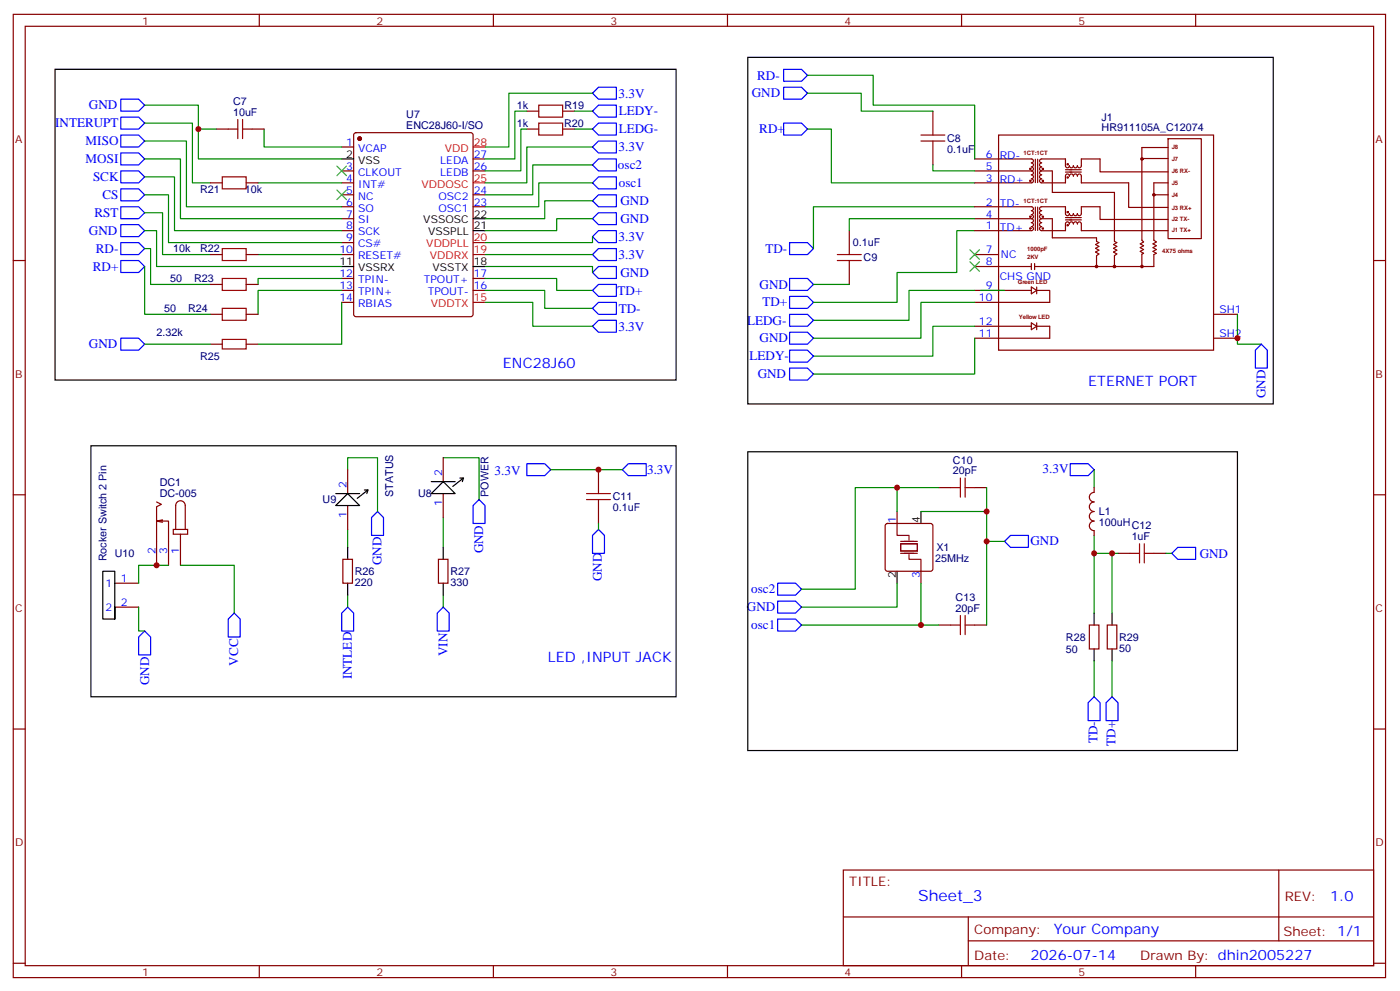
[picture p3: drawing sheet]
<svg xmlns="http://www.w3.org/2000/svg" width="414mm" height="293mm" viewBox="0 0 414 293" stroke-linecap="round" stroke-linejoin="round" font-family="sans-serif">
<g fill="none" stroke="#870000" stroke-width=".35">
<path d="M3.9 4.2h405.4v284.4h-405.4zM7.4 7.8h398.3v277.2h-398.3zM76.6 4.2v3.6M145.7 4.2v3.6M214.9 4.2v3.6M284 4.2v3.6M353.2 4.2v3.6M63.9 38.1h3.5M74.5 38.1h3.5M104.7 39.4l.5-.2h33.8l.7 .4v53.2l-.4 .6-34.1 .1-.7-.5v-53.1zM155.6 32.8h3.5M155.6 38.1h3.5"/>
<path d="M166.2 32.8h3.5M166.2 38.1h3.5M275.6 32.8v7.1M295 39.9h63.5v63.5h-63.5zM62.1 54h3.6M72.7 54h3.5M100.9 43.4h3.6M100.9 50.4h3.6M100.9 54h3.6M100.9 57.5h3.6M139.7 50.4h3.6M139.7 57.5h3.6"/>
<path d="M139.7 46.9h3.6M275.6 41.6v7.1M287.9 46.9h16.7a.58 .58 0 0 1 .7 .6 .58 .58 0 0 1-.7 .6 .59 .59 0 0 1 .7 .6 .59 .59 0 0 1-.7 .6 .59 .59 0 0 1 .7 .6 .59 .59 0 0 1-.7 .5M287.9 50.4h16.7M304.6 50.4a.58 .58 0 0 1 .7 .6 .58 .58 0 0 1-.7 .6 .59 .59 0 0 1 .7 .6 .59 .59 0 0 1-.7 .6 .59 .59 0 0 1 .7 .6 .59 .59 0 0 1-.7 .6h-16.7M305.8 47v6.9M306.5 47v6.9M307.7 50.4a.59 .59 0 0 1-.6-.5 .59 .59 0 0 1 .6-.6 .59 .59 0 0 1-.7-.6 .59 .59 0 0 1 .7-.6 .58 .58 0 0 1-.6-.6 .58 .58 0 0 1 .6-.6h7v2a.58 .58 0 0 0 .6 .6 .58 .58 0 0 0 .6-.6 .59 .59 0 0 0 .6 .6 .59 .59 0 0 0 .6-.6 .59 .59 0 0 0 .5 .6 .59 .59 0 0 0 .6-.6 .58 .58 0 0 0 .6 .6 .58 .58 0 0 0 .6-.6v-2h5.5v3.8h20.1M307.7 50.4h3.1M307.7 50.4a.58 .58 0 0 0-.6 .6 .58 .58 0 0 0 .6 .6 .59 .59 0 0 0-.7 .6 .59 .59 0 0 0 .7 .6 .59 .59 0 0 0-.6 .6 .59 .59 0 0 0 .6 .6h7v-2a.58 .58 0 0 1 .6-.6 .58 .58 0 0 1 .6 .6 .59 .59 0 0 1 .6-.6 .59 .59 0 0 1 .6 .6 .59 .59 0 0 1 .5-.7 .59 .59 0 0 1 .6 .7 .58 .58 0 0 1 .6-.6 .58 .58 0 0 1 .6 .6v2M310.8 50.5v6.3h18.4v14.5l.7 .3-1 .6 1 .5-1 .6 1 .5-1 .6 1 .6-.7 .5v3.2M314.7 50.8h4.7"/>
<path d="M314.7 50.1h4.7M319.4 54h14v7.2h11.6M337.3 46.8h7.7M340.8 57.5h4.3M345 40.9h9.8v29.5h-9.8zM345 54h-4.2v16.9l.8 .5-1 .6 1 .5-1 .6 1 .6-1 .5 1 .6-.8 .3v3.6h-35.2M345 43.5h-7.7v27.4l.5 .5-1 .6 1 .5-1 .6 1 .6-1 .5 1 .6-.5 .2v3.7M3.9 76.9h3.5M62.1 75.1h3.6M72.7 75.1h3.5M100.9 61h3.6M100.9 64.6h3.6"/>
<path d="M100.9 68.1h3.6M100.9 71.6h3.6M100.9 75.1h3.6M139.7 61h3.6M250.9 68.1v7M250.9 76.9v7.1M287.9 61h16.7a.58 .58 0 0 1 .7 .6 .58 .58 0 0 1-.7 .6 .59 .59 0 0 1 .7 .6 .59 .59 0 0 1-.7 .6 .59 .59 0 0 1 .7 .6 .59 .59 0 0 1-.7 .6M287.9 64.6h16.7M287.9 75.1h7.1M287.9 78.7h16.7M304.6 64.6a.58 .58 0 0 1 .7 .5 .58 .58 0 0 1-.7 .6 .59 .59 0 0 1 .7 .6 .59 .59 0 0 1-.7 .6 .59 .59 0 0 1 .7 .6 .59 .59 0 0 1-.7 .6h-16.7M304.6 77.8v1.8"/>
<path d="M305.6 77.8v1.8M305.8 61.1v6.9M306.5 61.1v6.9M307.7 64.6a.59 .59 0 0 1-.6-.6 .59 .59 0 0 1 .6-.6 .59 .59 0 0 1-.7-.6 .59 .59 0 0 1 .7-.6 .58 .58 0 0 1-.6-.6 .58 .58 0 0 1 .6-.6h7v2a.58 .58 0 0 0 .6 .7 .58 .58 0 0 0 .6-.7 .59 .59 0 0 0 .6 .7 .59 .59 0 0 0 .6-.7 .59 .59 0 0 0 .5 .7 .59 .59 0 0 0 .6-.7 .58 .58 0 0 0 .6 .7 .58 .58 0 0 0 .6-.7v-2h5.5v3.8h20.1M307.7 64.6h3.1v5.6h13.1v1.1l.7 .3-1 .6 1 .5-1 .6 1 .5-1 .6 1 .6-.7 .5v3.2M307.7 64.6a.58 .58 0 0 0-.6 .5 .58 .58 0 0 0 .6 .6 .59 .59 0 0 0-.7 .6 .59 .59 0 0 0 .7 .6 .59 .59 0 0 0-.6 .6 .59 .59 0 0 0 .6 .6h7v-2a.58 .58 0 0 1 .6-.6 .58 .58 0 0 1 .6 .6 .59 .59 0 0 1 .6-.6 .59 .59 0 0 1 .6 .6 .59 .59 0 0 1 .5-.6 .59 .59 0 0 1 .6 .6 .58 .58 0 0 1 .6-.6 .58 .58 0 0 1 .6 .6v2M314.7 64.9h4.7M314.7 64.2h4.7M319.4 68.1h25.6M405.7 76.9h3.6M62.1 92.8h3.6M62.1 84h3.6"/>
<path d="M72.7 92.8h3.5M72.7 84h3.5M100.9 82.2h3.6M100.9 85.7h3.6M100.9 89.3h3.6M139.7 82.2h3.6M139.7 85.7h3.6M287.9 85.7h16.7M287.9 96.3h16.7M304.6 84.7l1.6 1-1.6 1zM304.6 95.3l1.6 1-1.6 1zM306.2 85.7h3.9v3.6h-22.2"/>
<path d="M306.2 84.7v2M306.2 95.3v2M306.2 96.3h3.9v3.5h-22.2M358.5 99.8h7M358.5 92.8h7M62.1 101.6h3.6M72.7 101.6h3.5M102.7 138.6v7.1M130.9 135.1v7.1M176.8 138.6v7.1M3.9 146h3.5M46.2 148.2l1.5 .7-1.5 .7v17.3"/>
<path d="M46.2 153.8l1.8 .4M48 153.5l-1.8 .3h3.6v13.1M51.2 156.3h4.2v1.4h-4.2zM51.9 156.3v-7.1a1.41 1.41 0 0 1 1.4-1.4 1.41 1.41 0 0 1 1.4 1.4v7.1M53.3 157.7v9.2M102.7 149.2v7.1M130.9 145.7v7.1M176.8 147.5v7M261.7 154.7l.4-.2h12.7l.5 .2 .3 .5v12.7l-.3 .5-.5 .2h-12.7l-.4-.2-.3-.5v-12.7zM265 151v3.5M277.3 143.9h3.5M287.9 143.9h3.5"/>
<path d="M323.2 143.9v1.4a1.41 1.41 0 0 0-1.4 1.4 1.41 1.41 0 0 0 1.4 1.5M323.2 156.6v1.4M323.2 153.8a1.41 1.41 0 0 0-1.4 1.4 1.41 1.41 0 0 0 1.4 1.4M323.2 151a1.41 1.41 0 0 0-1.4 1.4 1.41 1.41 0 0 0 1.4 1.4M323.2 148.2a1.41 1.41 0 0 0-1.4 1.4 1.41 1.41 0 0 0 1.4 1.4M405.7 146h3.6M33.9 172.2h7.1M33.9 179.2h7.1M101.3 165.1h2.8v7.1h-2.8zM129.5 165.1h2.8v7.1h-2.8zM272 168.6v3.6M330.2 163.3h3.6"/>
<path d="M340.8 163.3h3.5M277.3 184.5h3.5M287.9 184.5h3.5M321.8 184.5h2.8v7.1h-2.8zM327.1 184.5h2.8v7.1h-2.8zM3.9 215.2h3.5M405.7 215.2h3.6M249.1 256.8h156.6v28.2h-156.6zM377.7 256.8v20.9M249.1 270.7h156.5M286 277.7h119.6M286 270.7v14.1"/>
<path d="M3.9 284.3h3.5M76.6 285v3.6M145.7 285v3.6M214.9 285v3.6M284 285v3.6M353.2 285v3.6M405.7 284.3h3.6"/>
</g>
<g fill="#870000" stroke="#870000" stroke-width=".35">
<circle cx="106.2" cy="40.9" r=".53"/>
<circle cx="337.3" cy="46.9" r=".35"/>
<circle cx="340.8" cy="57.5" r=".35"/>
<circle cx="329.2" cy="78.7" r=".35"/>
<circle cx="337.3" cy="78.7" r=".35"/>
<circle cx="308" cy="49.8" r=".18"/>
<circle cx="304.3" cy="49.8" r=".18"/>
<circle cx="304.3" cy="53.4" r=".18"/>
<circle cx="308" cy="53.4" r=".18"/>
<circle cx="304.3" cy="64" r=".18"/>
<circle cx="304.3" cy="67.5" r=".18"/>
<circle cx="308" cy="64" r=".18"/>
<circle cx="308" cy="67.5" r=".18"/>
<circle cx="315.3" cy="48.5" r=".18"/>
<circle cx="315.3" cy="52.4" r=".18"/>
<circle cx="315.3" cy="62.6" r=".18"/>
<circle cx="315.3" cy="66.5" r=".18"/>
<circle cx="323.9" cy="78.7" r=".35"/>
</g>
<g fill="none" stroke="#000" stroke-width=".35">
<path d="M220.9 16.9h155.2v102.3h-155.2zM16.3 20.5h183.4v91.7h-183.4zM100.9 46.9h3.6M100.9 78.7h3.6M139.7 78.7h3.6M139.7 68.1h3.6M139.7 64.6h3.6M26.8 131.6h172.9v74.1h-172.9zM220.9 133.3h144.6v88.2h-144.6zM99.2 149.2l3.5-3.5 3.5 3.5zM99.2 145.7h7M107.6 144.6h1.1l-3.2 2.5"/>
<path d="M108.7 144.6l-.4 1.1M127.4 145.7l3.5-3.5 3.5 3.5zM127.4 142.2h7M135.9 141.1h1l-3.2 2.5M136.9 141.1l-.3 1.1M272 151v3.5M33.9 179.2v-10.6h-3.5v14.1h3.5v-3.5v3.5M102.7 161.6v3.5M102.7 172.2v3.5M130.9 161.6v3.5M130.9 172.2v3.5M265 168.6v3.6"/>
<path d="M323.2 181v3.5M323.2 191.6v3.5M328.5 181v3.5M328.5 191.6v3.5"/>
</g>
<path d="M139.7 54h3.6M139.7 43.4h3.6M139.7 75.1h3.6M139.7 71.6h3.6M139.7 89.3h3.6" fill="none" stroke="#f00" stroke-width=".35"/>
<g fill="none" stroke="#00f" stroke-width=".35">
<path d="M35.7 39.9h5.3l1.7 1.7-1.7 1.8h-5.3zM35.7 29.3h5.3l1.7 1.7-1.7 1.8h-5.3zM35.7 34.6h5.3l1.7 1.7-1.7 1.8h-5.3zM175 27.5l1.8-1.7h5.3v3.5h-5.3zM175 32.8l1.8-1.8h5.3v3.6h-5.3zM175 38.1l1.8-1.8h5.3v3.6h-5.3zM231.5 36.3h5.2l1.8 1.8-1.8 1.8h-5.2zM231.5 20.5h5.2l1.8 1.7-1.8 1.8h-5.2zM231.5 25.8h5.2l1.8 1.7-1.8 1.8h-5.2zM35.7 55.7h5.3l1.7 1.8-1.7 1.8h-5.3zM35.7 50.4h5.3l1.7 1.8-1.7 1.8h-5.3zM35.7 45.2h5.3l1.7 1.7-1.7 1.8h-5.3z"/>
<path d="M175 43.4l1.8-1.8h5.3v3.6h-5.3zM175 59.3l1.8-1.8h5.3v3.5h-5.3zM175 48.7l1.8-1.8h5.3v3.5h-5.3zM175 54l1.8-1.8h5.3v3.5h-5.3zM35.7 76.9h5.3l1.7 1.8-1.7 1.7h-5.3zM35.7 71.6h5.3l1.7 1.8-1.7 1.7h-5.3zM35.7 66.3h5.3l1.7 1.8-1.7 1.7h-5.3zM35.7 61h5.3l1.7 1.8-1.7 1.8h-5.3zM175 69.8l1.8-1.7h5.3v3.5h-5.3zM175 75.1l1.8-1.7h5.3v3.5h-5.3zM175 64.6l1.8-1.8h5.3v3.5h-5.3zM233.2 71.6h5.3l1.8 1.8-1.8 1.7h-5.3z"/>
<path d="M35.7 99.8h5.3l1.7 1.8-1.7 1.8h-5.3zM175 96.3l1.8-1.8h5.3v3.6h-5.3zM175 80.4l1.8-1.7h5.3v3.5h-5.3zM175 85.7l1.8-1.7h5.3v3.5h-5.3zM175 91l1.8-1.7h5.3v3.5h-5.3zM233.2 87.5h5.3l1.8 1.8-1.8 1.7h-5.3zM233.2 82.2h5.3l1.8 1.8-1.8 1.7h-5.3zM233.2 92.8h5.3l1.8 1.7-1.8 1.8h-5.3zM233.2 98.1h5.3l1.8 1.7-1.8 1.8h-5.3zM233.2 103.4h5.3l1.8 1.7-1.8 1.8h-5.3zM233.2 108.7h5.3l1.8 1.7-1.8 1.8h-5.3zM372.6 101.6l1.7 1.8v5.3h-3.5v-5.3z"/>
<path d="M155.6 136.9h5.3l1.8 1.7-1.8 1.8h-5.3zM183.8 138.6l1.8-1.7h5.3v3.5h-5.3zM316.1 136.9h5.3l1.8 1.7-1.8 1.8h-5.3zM111.5 151l1.8 1.8v5.2h-3.6v-5.2zM141.5 147.5l1.8 1.7v5.3h-3.6v-5.3zM175 158l1.8-1.7 1.7 1.7v5.3h-3.5zM298.5 158h5.3v3.6h-5.3l-1.8-1.8zM102.7 179.2l1.8 1.8v5.3h-3.6v-5.3zM130.9 179.2l1.8 1.8v5.3h-3.5v-5.3zM229.7 172.2h5.3l1.7 1.7-1.7 1.8h-5.3zM229.7 177.4h5.3l1.7 1.8-1.7 1.8h-5.3zM346.1 163.3l1.8-1.7h5.3v3.5h-5.3z"/>
<path d="M42.7 186.3l1.8 1.7v5.3h-3.5v-5.3zM69.2 181l1.7 1.7v5.3h-3.5v-5.3zM229.7 182.7h5.3l1.7 1.8-1.7 1.8h-5.3zM323.2 205.7l1.7 1.7v5.3h-3.5v-5.3zM328.5 205.7l1.7 1.7v5.3h-3.5v-5.3z"/>
</g>
<g fill="none" stroke="#008700" stroke-width=".35">
<path d="M42.7 31h15.9v15.9h42.3M42.7 36.3h14.1v17.7h5.3M58.6 38.1h5.3M78 38.1v5.3h22.9M155.6 32.8h-3.5v14.1h-8.8M155.6 38.1h-1.8v12.3h-10.5M169.7 32.8h5.3M169.7 38.1h5.3M175 27.5h-24.7v15.9h-7M238.5 38.1h7.1v15.9h42.3M238.5 22.2h19.4v8.8h30v15.9M238.5 27.5h15.9v5.3h21.2"/>
<path d="M42.7 57.5h7.1v14.1h51.1M42.7 52.2h8.8v15.9h49.4M42.7 46.9h10.6v17.7h47.6M42.7 41.6h12.4v19.4h45.8M76.2 54h24.7M175 43.4h-19.4v10.6h-12.3M175 59.3h-14.1v5.3h-17.6M175 48.7h-17.6v8.8h-14.1M175 54h-15.9v7h-15.8M275.6 48.7v1.7h12.3M42.7 68.1h3.5v10.6h54.7M42.7 62.8h5.3v12.3h14.1"/>
<path d="M42.7 73.4h1.8v10.6h17.6M42.7 78.7v14.1h19.4M76.2 75.1h24.7M143.3 78.7h31.7v1.7M143.3 75.1h31.7M175 69.8v1.8h-31.7M175 64.6h-10.6v3.5h-21.1M287.9 61h-47.6v12.4M287.9 68.1h-5.3v12.3h-17.6v8.9h-24.7M287.9 64.6h-37v3.5M100.9 82.2h-24.7v1.8M100.9 85.7h-24.7v7.1"/>
<path d="M100.9 89.3v12.3h-24.7M143.3 82.2h21.1v3.5h10.6M143.3 85.7h17.6v5.3h14.1M143.3 89.3h14.1v7h17.6M240.3 84h10.6M287.9 85.7h-19.4v8.8h-28.2M287.9 96.3h-12.3v8.8h-35.3M287.9 99.8v10.6h-47.6M287.9 89.3h-15.9v10.5h-31.7M289.7 85.7h7M365.5 92.8v8.8h7.1M42.7 101.6h19.4"/>
<path d="M102.7 138.6v-3.5h8.8v15.9M130.9 135.1h10.6v12.4M162.7 138.6h21.1M323.2 138.6v5.3M102.7 156.3v5.3M130.9 152.8v8.8M176.8 154.5v1.8M265 143.9v7.1M272 151h19.4M277.3 143.9h-24.7v30h-15.9M291.4 143.9v15.9h5.3M291.4 159.8v24.7"/>
<path d="M323.2 158v23M41 179.2v7.1h1.7M49.8 166.9h-8.8v5.3M53.3 166.9h15.9v14.1M102.7 175.7v3.5M130.9 175.7v3.5M265 172.2v7h-28.3M272 172.2v12.3M323.2 163.3h7M328.5 163.3v17.7M344.3 163.3h1.8M236.7 184.5h40.6"/>
<path d="M323.2 195.1v10.6M328.5 195.1v10.6"/>
</g>
<path d="M272 39.9h7.1M272 41.6h7.1M247.3 76.9h7.1M247.3 75.1h7.1M173.2 147.5h7.1M173.2 145.7h7.1" fill="none" stroke="#900" stroke-width=".35"/>
<path d="M99.5 56.1l2.8 2.8M99.5 49l2.8 2.9M102.3 56.1l-2.8 2.8M102.3 49l-2.8 2.9M286.5 73.7l2.8 2.9M286.5 77.3l2.8 2.8M289.3 73.7l-2.8 2.9M289.3 77.3l-2.8 2.8" fill="none" stroke="#3c3" stroke-width=".35"/>
<g fill="none" stroke="#a10000" stroke-width=".35">
<path d="M67.4 38.1h2.8M70.2 35.3v5.6M71.6 35.3v5.6M71.6 38.1h2.9M159.1 31h7.1v3.6h-7.1zM159.1 36.3h7.1v3.6h-7.1zM65.7 52.2h7v3.5h-7zM65.7 73.4h7v3.5h-7zM65.7 91h7v3.5h-7zM65.7 82.2h7v3.5h-7zM65.7 100.2h7v2.8h-7zM280.8 143.9h2.9"/>
<path d="M283.7 141.1v5.7M285.1 141.1v5.7M285.1 143.9h2.8M333.8 163.3h2.8M336.6 160.5v5.7M338 160.5v5.7M338 163.3h2.8M280.8 184.5h2.9M283.7 181.7v5.6M285.1 181.7v5.6M285.1 184.5h2.8"/>
</g>
<path d="M265 154.5v3.5h3.5v1.5M266 159.8h5M266 160.5h5v2.1h-5zM266 163.3h5M268.5 163.7v1.4h3.5v3.5" fill="none" stroke="#870012" stroke-width=".35"/>
<g fill="#c00">
<circle cx="176.8" cy="138.6" r=".88"/>
<circle cx="272" cy="184.5" r=".88"/>
<circle cx="323.2" cy="163.3" r=".88"/>
<circle cx="328.5" cy="163.3" r=".88"/>
<circle cx="365.5" cy="99.8" r=".88"/>
<circle cx="291.4" cy="159.8" r=".88"/>
<circle cx="265" cy="143.9" r=".88"/>
<circle cx="291.4" cy="151" r=".88"/>
<circle cx="46.2" cy="166.9" r=".88"/>
<circle cx="58.6" cy="38.1" r=".88"/>
</g>
<text font-size="4.6" fill="#00f" x="271.2" y="265.8">Sheet_3</text>
<g font-size="4.2" fill="#00f">
<text x="148.6" y="108.7">ENC28J60</text>
<text x="321.4" y="113.9">ETERNET PORT</text>
<text x="161.8" y="195.3">LED ,INPUT JACK</text>
<text x="392.9" y="266.1">1.0</text>
<text x="311.3" y="275.6">Your Company</text>
<text x="304.3" y="283.4">2026-07-14</text>
</g>
<g font-size="3.9" fill="#00f">
<text x="223.7" y="23.5">RD-</text>
<text x="182.7" y="28.8">3.3V</text>
<text x="222.1" y="28.8">GND</text>
<text x="26.3" y="32.3">GND</text>
<text x="182.8" y="34">LEDY-</text>
<text x="16.3" y="37.5">INTERUPT</text>
<text x="182.8" y="39.3">LEDG-</text>
<text x="224.3" y="39.3">RD+</text>
<text x="25.3" y="42.8">MISO</text>
<text x="182.7" y="44.7">3.3V</text>
<text x="25.3" y="48.1">MOSI</text>
<text x="27.5" y="53.4">SCK</text>
<text x="182.5" y="50">osc2</text>
<text x="30.3" y="58.7">CS</text>
<text x="182.8" y="55.3">osc1</text>
<text x="27.9" y="64.1">RST</text>
<text x="183.3" y="65.8">GND</text>
<text x="183.3" y="60.5">GND</text>
<text x="26.3" y="69.3">GND</text>
<text x="182.7" y="71.2">3.3V</text>
<text x="28.3" y="74.6">RD-</text>
<text x="182.7" y="76.5">3.3V</text>
<text x="226.1" y="74.6">TD-</text>
<text x="27.4" y="79.9">RD+</text>
<text x="183.3" y="81.7">GND</text>
<text x="182.4" y="87">TD+</text>
<text x="224.4" y="85.2">GND</text>
<text x="182.8" y="92.3">TD-</text>
<text x="220.6" y="95.8">LEDG-</text>
<text x="225.2" y="90.5">TD+</text>
<text x="182.7" y="97.6">3.3V</text>
<text x="224.4" y="101">GND</text>
<text x="26.3" y="102.9">GND</text>
<text x="221.4" y="106.3">LEDY-</text>
<text x="223.8" y="111.7">GND</text>
<text x="373.8" y="117.5" transform="rotate(-90 373.8 117.5)">GND</text>
<text x="146.1" y="140.1">3.3V</text>
<text x="191.1" y="139.9">3.3V</text>
<text x="308" y="139.8">3.3V</text>
<text x="304.4" y="160.9">GND</text>
<text x="112.7" y="166.9" transform="rotate(-90 112.7 166.9)">GND</text>
<text x="142.7" y="163.4" transform="rotate(-90 142.7 163.4)">GND</text>
<text x="354.4" y="164.6">GND</text>
<text x="177.8" y="171.6" transform="rotate(-90 177.8 171.6)">GND</text>
<text x="221.9" y="175.1">osc2</text>
<text x="220.6" y="180.5">GND</text>
<text x="221.9" y="185.7">osc1</text>
<text x="70.4" y="196.5" transform="rotate(-90 70.4 196.5)">VCC</text>
<text x="132.2" y="193.7" transform="rotate(-90 132.2 193.7)">VIN</text>
<text x="44" y="202.2" transform="rotate(-90 44 202.2)">GND</text>
<text x="104" y="200.6" transform="rotate(-90 104 200.6)">INTLED</text>
<text x="324.2" y="219.4" transform="rotate(-90 324.2 219.4)">TD-</text>
<text x="329.5" y="220.2" transform="rotate(-90 329.5 220.2)">TD+</text>
</g>
<g font-size="3.9" fill="#800">
<text x="250.9" y="261.4">TITLE:</text>
<text x="379.5" y="266.1">REV:</text>
<text x="287.8" y="275.6">Company:</text>
<text x="379.1" y="276.2">Sheet: 1/1</text>
<text x="287.8" y="283.3">Date:</text>
<text x="336.8" y="283.4">Drawn By: dhin2005227</text>
</g>
<g font-size="3.2" fill="#800">
<text x="42" y="7.2">1</text>
<text x="111.2" y="7.2">2</text>
<text x="180.3" y="7.2">3</text>
<text x="249.4" y="7.2">4</text>
<text x="318.6" y="7.2">5</text>
<text x="4.4" y="42.3">A</text>
<text x="406.3" y="42.3">A</text>
<text x="4.4" y="111.5">B</text>
<text x="406.3" y="111.5">B</text>
<text x="4.4" y="180.6">C</text>
<text x="406.3" y="180.6">C</text>
<text x="4.4" y="249.8">D</text>
<text x="406.3" y="249.8">D</text>
<text x="42" y="288">1</text>
<text x="111.2" y="288">2</text>
<text x="180.3" y="288">3</text>
<text x="249.4" y="288">4</text>
<text x="318.6" y="288">5</text>
</g>
<g font-size="3.2" fill="#000080">
<text x="68.8" y="34.2">10uF</text>
<text x="68.8" y="31">C7</text>
<text x="120" y="34.9">U7</text>
<text x="152.6" y="32.2">1k</text>
<text x="166.7" y="32.2">R19</text>
<text x="325.4" y="35.6">J1</text>
<text x="120" y="38.1">ENC28J60-I/SO</text>
<text x="152.6" y="37.5">1k</text>
<text x="166.6" y="37.5">R20</text>
<text x="279.8" y="41.9">C8</text>
<text x="325.4" y="38.8">HR911105A_C12074</text>
<text x="279.8" y="45.1">0.1uF</text>
<text x="59.1" y="56.9">R21</text>
<text x="72.4" y="56.9">10k</text>
<text x="51.2" y="74.5">10k</text>
<text x="59.1" y="74.5">R22</text>
<text x="251.9" y="72.7">0.1uF</text>
<text x="255.1" y="77.2">C9</text>
<text x="50.2" y="83.3">50</text>
<text x="57.3" y="83.3">R23</text>
<text x="48.5" y="92.2">50</text>
<text x="55.6" y="92.2">R24</text>
<text x="46.3" y="99.2">2.32k</text>
<text x="59.1" y="106.3">R25</text>
<text x="281.5" y="136.8">C10</text>
<text x="47.2" y="143.5">DC1</text>
<text x="281.5" y="140.1">20pF</text>
<text x="47.2" y="146.8">DC-005</text>
<text x="95.3" y="148.5">U9</text>
<text x="116.2" y="146.7" transform="rotate(-90 116.2 146.7)">STATUS</text>
<text x="123.5" y="146.8">U8</text>
<text x="144.3" y="146.7" transform="rotate(-90 144.3 146.7)">POWER</text>
<text x="181" y="147.7">C11</text>
<text x="181" y="150.9">0.1uF</text>
<text x="324.6" y="155.3">100uH</text>
<text x="324.6" y="152.1">L1</text>
<text x="334.3" y="159.5">1uF</text>
<text x="334.3" y="156.2">C12</text>
<text x="31.5" y="165.7" transform="rotate(-90 31.5 165.7)">Rocker Switch 2 Pin</text>
<text x="33.9" y="164.3">U10</text>
<text x="276.3" y="165.8">25MHz</text>
<text x="276.6" y="162.6">X1</text>
<text x="104.8" y="172.9">220</text>
<text x="104.8" y="169.8">R26</text>
<text x="133" y="172.9">330</text>
<text x="133" y="169.8">R27</text>
<text x="282.3" y="177.4">C13</text>
<text x="282.3" y="180.6">20pF</text>
<text x="314.9" y="189.2">R28</text>
<text x="330.6" y="189.2">R29</text>
<text x="314.8" y="192.7">50</text>
<text x="330.6" y="192.4">50</text>
</g>
<g font-size="3.2" fill="#00f">
<text x="102.3" y="43">1</text>
<text x="105.8" y="44.8">VCAP</text>
<text x="139.9" y="46.6">27</text>
<text x="291.2" y="46.6">6</text>
<text x="295.3" y="46.9">RD-</text>
<text x="102.3" y="50.1">3</text>
<text x="102.3" y="53.6">4</text>
<text x="105.8" y="51.9">CLKOUT</text>
<text x="130" y="51.9">LEDB</text>
<text x="130" y="48.3">LEDA</text>
<text x="139.9" y="50.1">26</text>
<text x="291.2" y="50.1">5</text>
<text x="291.2" y="53.6">3</text>
<text x="295.3" y="54">RD+</text>
<text x="102.3" y="57.2">5</text>
<text x="105.8" y="55.4">INT#</text>
<text x="105.8" y="58.9">NC</text>
<text x="129.5" y="58.9">OSC2</text>
<text x="139.9" y="57.2">24</text>
<text x="102.3" y="60.7">6</text>
<text x="102.3" y="64.2">7</text>
<text x="105.8" y="62.4">SO</text>
<text x="105.8" y="66">SI</text>
<text x="129.5" y="62.4">OSC1</text>
<text x="139.9" y="60.7">23</text>
<text x="291.2" y="64.2">4</text>
<text x="291.2" y="60.7">2</text>
<text x="295.3" y="61">TD-</text>
<text x="102.3" y="67.7">8</text>
<text x="102.3" y="71.3">9</text>
<text x="105.8" y="69.5">SCK</text>
<text x="291.2" y="67.7">1</text>
<text x="295.3" y="68.1">TD+</text>
<text x="100.2" y="74.8">10</text>
<text x="105.8" y="73">CS#</text>
<text x="105.8" y="76.6">RESET#</text>
<text x="291.2" y="74.8">7</text>
<text x="295.7" y="76.2">NC</text>
<text x="100.2" y="81.8">12</text>
<text x="105.8" y="83.6">TPIN-</text>
<text x="125.2" y="83.6">TPOUT+</text>
<text x="139.9" y="81.8">17</text>
<text x="291.2" y="78.3">8</text>
<text x="295.3" y="82.6">CHS GND</text>
<text x="100.2" y="85.4">13</text>
<text x="100.2" y="88.9">14</text>
<text x="105.8" y="87.1">TPIN+</text>
<text x="126.3" y="87.1">TPOUT-</text>
<text x="139.9" y="85.4">16</text>
<text x="289.2" y="88.9">10</text>
<text x="291.2" y="85.4">9</text>
<text x="105.8" y="90.7">RBIAS</text>
<text x="289.2" y="96">12</text>
<text x="360.2" y="92.4">SH1</text>
<text x="289.2" y="99.5">11</text>
<text x="360.2" y="99.5">SH2</text>
<text x="102.3" y="143.9" transform="rotate(-90 102.3 143.9)">2</text>
<text x="130.6" y="140.4" transform="rotate(-90 130.6 140.4)">2</text>
<text x="130.6" y="149.5" transform="rotate(-90 130.6 149.5)">1</text>
<text x="102.3" y="153" transform="rotate(-90 102.3 153)">1</text>
<text x="264.6" y="154.5" transform="rotate(-90 264.6 154.5)">1</text>
<text x="45.9" y="163.6" transform="rotate(-90 45.9 163.6)">2</text>
<text x="49.4" y="163.6" transform="rotate(-90 49.4 163.6)">3</text>
<text x="53" y="163.6" transform="rotate(-90 53 163.6)">1</text>
<text x="31.2" y="173.2">1</text>
<text x="35.7" y="171.8">1</text>
<text x="271.7" y="170.6" transform="rotate(-90 271.7 170.6)">3</text>
<text x="35.7" y="178.9">2</text>
<text x="31.2" y="180.3">2</text>
</g>
<g font-size="3.2">
<text x="102.3" y="46.6">2</text>
<text x="105.8" y="48.3">VSS</text>
<text x="125" y="66">VSSOSC</text>
<text x="139.9" y="64.2">22</text>
<text x="126.5" y="69.5">VSSPLL</text>
<text x="139.9" y="67.7">21</text>
<text x="100.2" y="78.3">11</text>
<text x="105.8" y="80.1">VSSRX</text>
<text x="127.8" y="80.1">VSSTX</text>
<text x="139.9" y="78.3">18</text>
<text x="271.7" y="154.5" transform="rotate(-90 271.7 154.5)">4</text>
<text x="264.6" y="170.6" transform="rotate(-90 264.6 170.6)">2</text>
</g>
<g font-size="3.2" fill="#f00">
<text x="131.4" y="44.8">VDD</text>
<text x="139.9" y="43">28</text>
<text x="139.9" y="53.6">25</text>
<text x="124.5" y="55.4">VDDOSC</text>
<text x="139.9" y="71.3">20</text>
<text x="125.9" y="73">VDDPLL</text>
<text x="127" y="76.6">VDDRX</text>
<text x="139.9" y="74.8">19</text>
<text x="139.9" y="88.9">15</text>
<text x="127.2" y="90.7">VDDTX</text>
</g>
<g font-size="1.8" fill="#800">
<text x="302.4" y="45.8">1CT:1CT</text>
<text x="346.1" y="44">J8</text>
<text x="346.1" y="47.6">J7</text>
<text x="346.1" y="51.1">J6 RX-</text>
<text x="302.4" y="60">1CT:1CT</text>
<text x="346.1" y="54.7">J5</text>
<text x="346.1" y="58.2">J4</text>
<text x="346.1" y="62">J3 RX+</text>
<text x="346.1" y="65.3">J2 TX-</text>
<text x="346.1" y="68.4">J1 TX+</text>
<text x="303.4" y="74">1000pF</text>
<text x="303.4" y="76.5">2KV</text>
<text x="343.3" y="74.7">4X75 ohms</text>
<text x="300.6" y="83.9">Green LED</text>
<text x="301" y="94.1">Yellow LED</text>
</g>
</svg>
